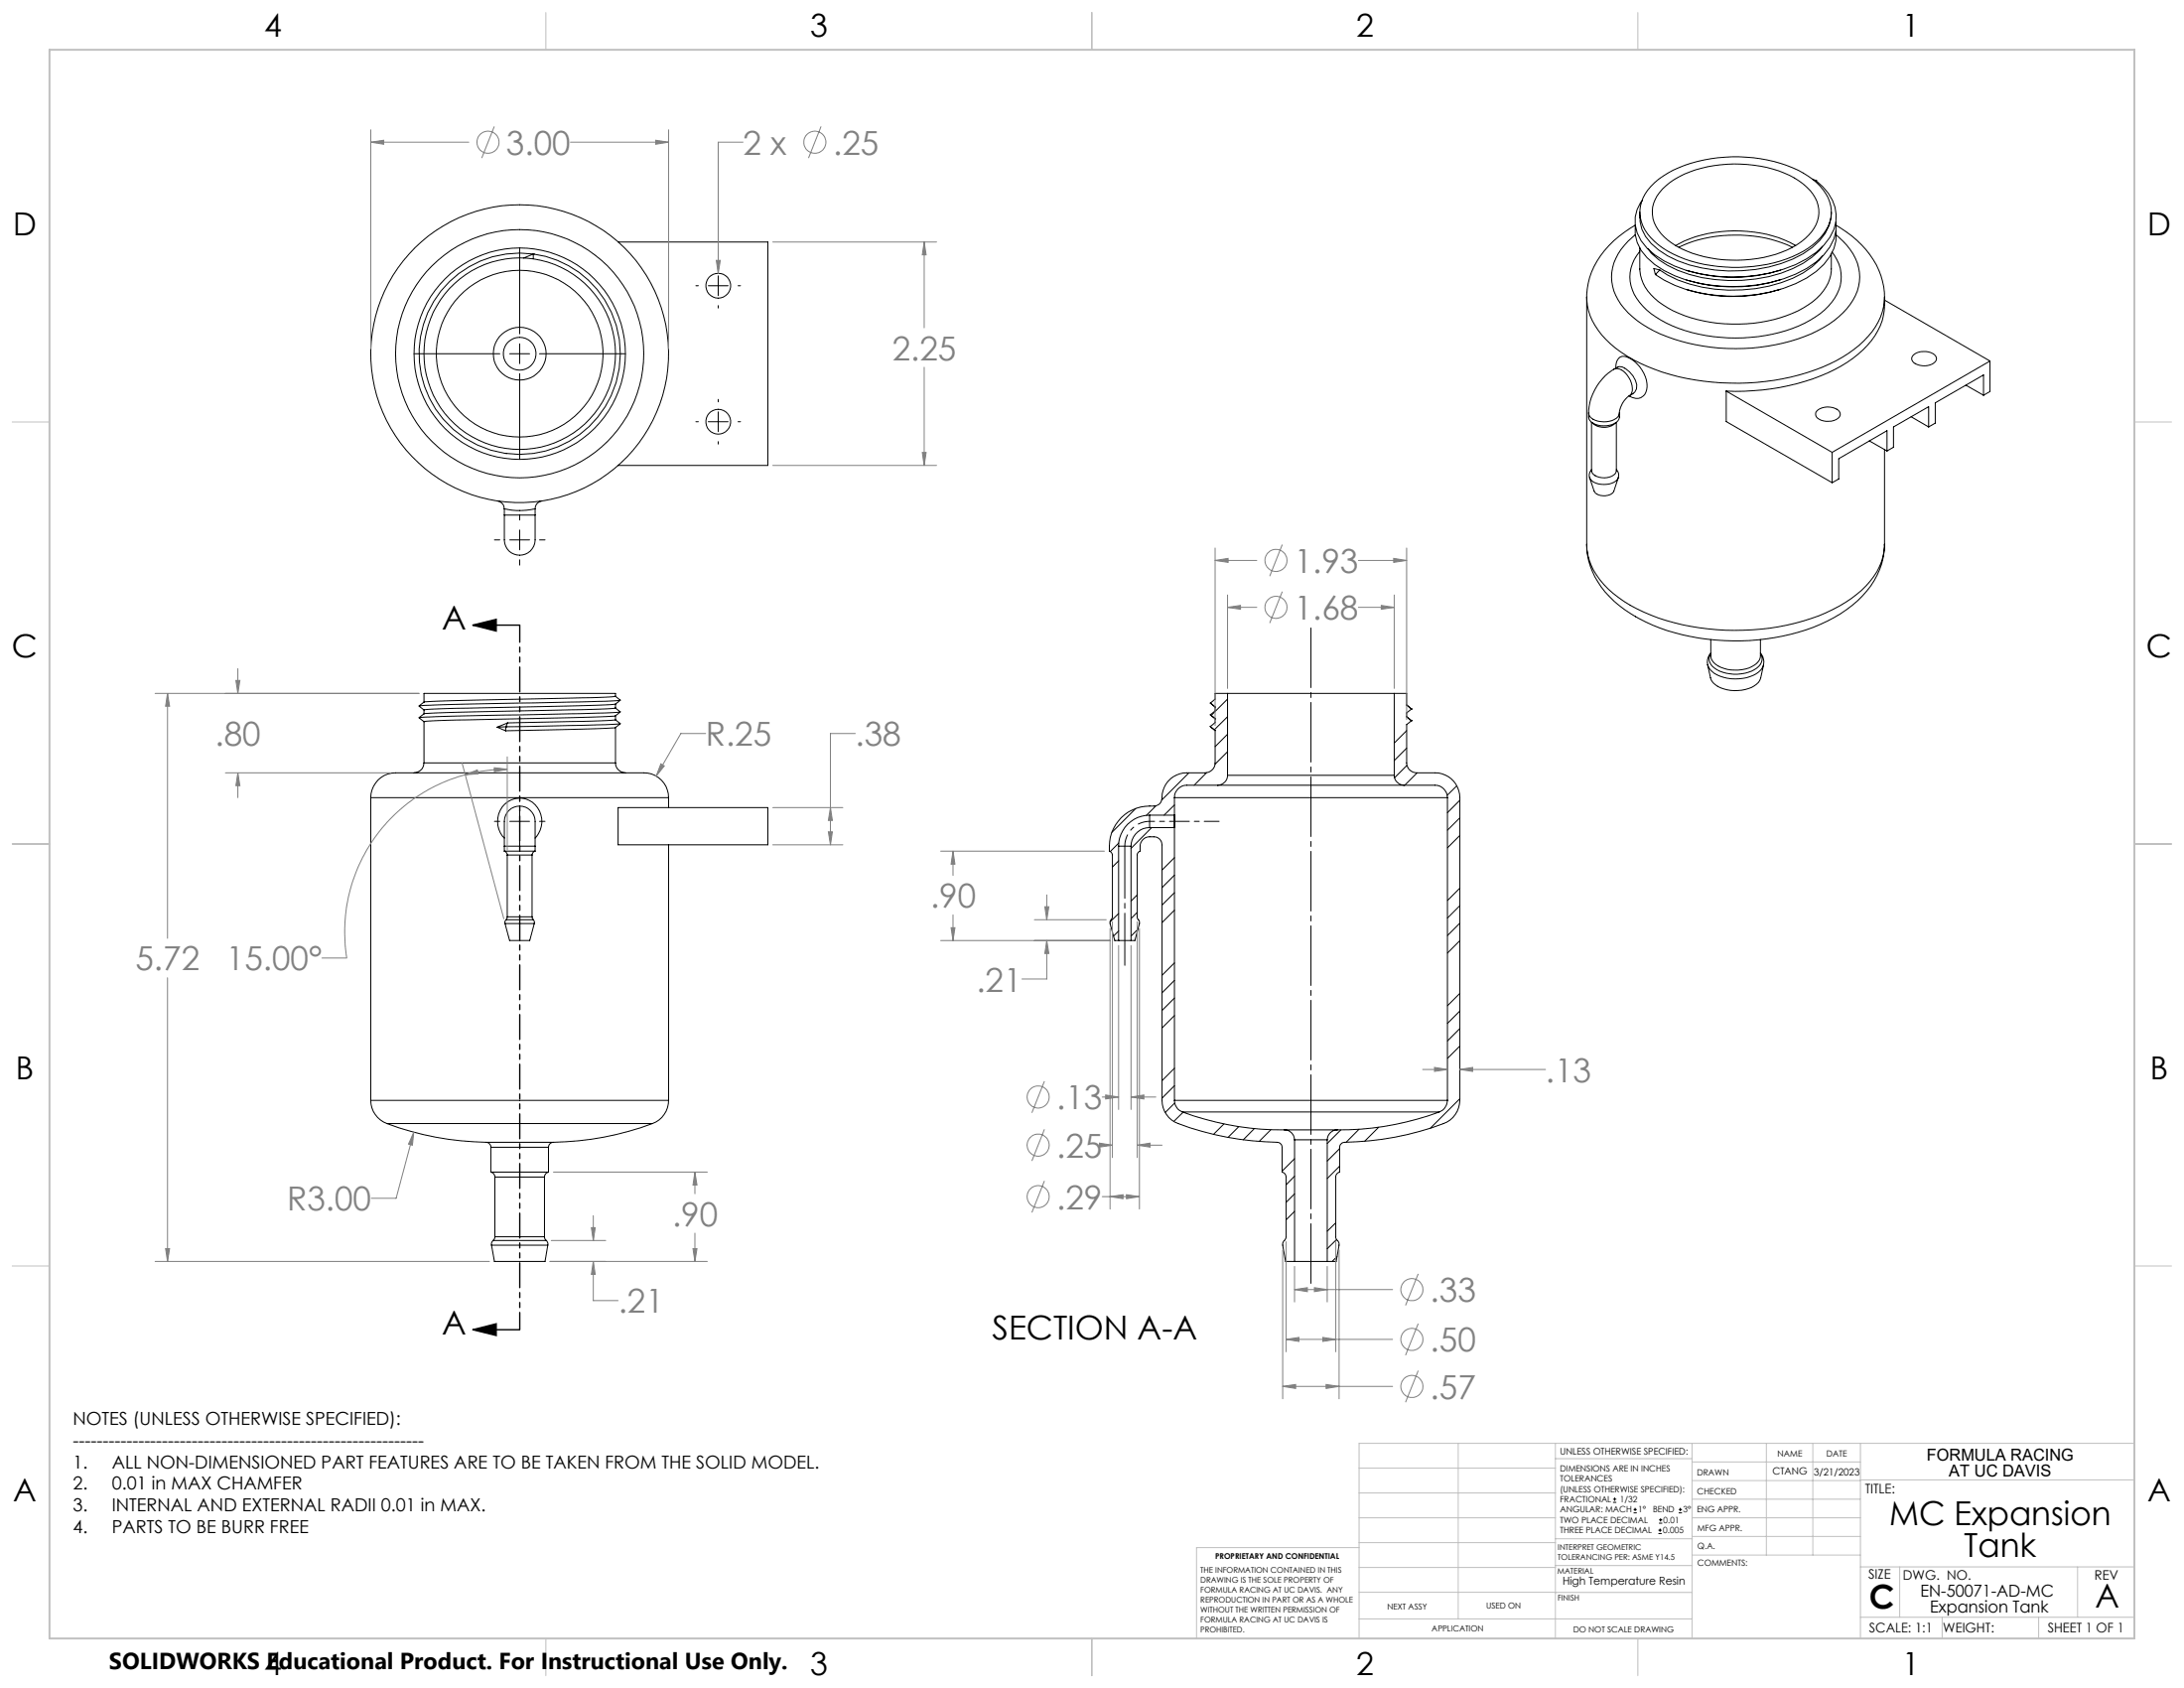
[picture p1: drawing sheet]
<svg xmlns="http://www.w3.org/2000/svg" width="559mm" height="432mm" viewBox="0 0 559 432" stroke-linecap="round" stroke-linejoin="round" font-family="sans-serif">
<g fill="none" stroke="#000" stroke-width=".25">
<path d="M418.4 57.6a23.5 23.5 0 0 0-12 14.9l-.4 3.5M419.6 54.3v1.5M423.3 46.7a30 30 0 0 1 18-6.5 35.8 35.8 0 0 1 21.3 4.8 11.4 11.4 0 0 1 6 9.8 12.8 12.8 0 0 1-7.2 9.5 38.3 38.3 0 0 1-34.6 0 13.7 13.7 0 0 1-7.1-8.5 9.7 9.7 0 0 1 3.6-9.1zM425.4 48.3a23.7 23.7 0 0 1 14.8-6.1 31.6 31.6 0 0 1 20.1 4.1 10 10 0 0 1 5.1 8.2 9.9 9.9 0 0 1-4.5 7.3 30.4 30.4 0 0 1-19.8 4.7 25.8 25.8 0 0 1-15.3-5.9 8.1 8.1 0 0 1-.4-12.3zM463.7 45.8l.9 .3M464.6 46.1a11.5 11.5 0 0 1 5.1 10.7 13.8 13.8 0 0 1-7.5 9.4 40.4 40.4 0 0 1-28.1 3.6 26.6 26.6 0 0 1-12.7-6.3 9 9 0 0 1-1.2-12.2M464.6 46.1h.1M468.5 54.6a10.7 10.7 0 0 1-4.8 8.7 33.8 33.8 0 0 1-21.5 6 31.6 31.6 0 0 1-17.8-5.3 10.3 10.3 0 0 1-4.8-8.2M468.6 54.3v.3M469.7 57.6a23.4 23.4 0 0 1 12.3 15.7l.2 2.7M469.7 56.8a9.8 9.8 0 0 1-3 8.4 29.2 29.2 0 0 1-16.8 7.6 39.5 39.5 0 0 1-24.1-3.6 13.5 13.5 0 0 1-7.4-9.2v-2.2M469.7 59.2a9.8 9.8 0 0 1-3 8.4 29.2 29.2 0 0 1-16.8 7.7 39.5 39.5 0 0 1-24.1-3.7l-2.3-1.4"/>
<path d="M133 63.4v22M136.5 65h.1M136.5 65v1.2M136.5 65l-2.5 1M158.2 61.9h38.3v57.2h-38.3M178 73.1h.7M181.2 73.1h5.1M183.8 67.4v.6M183.8 70.6v5M183.8 78.2v.6M188.8 73.1h.7M406 76a16.1 16.1 0 0 0 6.1 12 44.4 44.4 0 0 0 23.8 9.5 59.3 59.3 0 0 0 33.9-5.2 24 24 0 0 0 11.4-11.2 13.8 13.8 0 0 0 1-5.1"/>
<path d="M406 76v63.3M418.4 60.1a13.9 13.9 0 0 0-6 11.9 14.9 14.9 0 0 0 6.5 10 42 42 0 0 0 23.1 7.1 47.8 47.8 0 0 0 24.5-5.3 17.5 17.5 0 0 0 9-10.6 12.1 12.1 0 0 0-3.9-11.5l-1.8-1.6M419.6 63.4v5.4a11.4 11.4 0 0 0 5.9 9.2 36.3 36.3 0 0 0 23.1 4.7 29.8 29.8 0 0 0 16.2-6.4 10.1 10.1 0 0 0 3.8-7.5v-4M419.6 64.2a10 10 0 0 0 .7 14.1 28.4 28.4 0 0 0 16.2 7.5 42 42 0 0 0 26.7-3.9 14.2 14.2 0 0 0 7.8-9.9 9.7 9.7 0 0 0-2.2-7.5M423.5 70.2h.1M424.7 69.1l-1.2 1.1M424.7 69.1l-1.5-.4 .3 1.5M428.7 62.8a33.1 33.1 0 0 1 30.7 0M429.5 63.3a35.5 35.5 0 0 1 29.1 0M455.6 71.5a41 41 0 0 1-24.1 .1M455.6 74a40.5 40.5 0 0 1-24.1 0M455.6 69.1a41 41 0 0 1-24.1 .1"/>
<path d="M466.3 63a23.3 23.3 0 0 1-13.7 7.8 38.6 38.6 0 0 1-26-2.9l-2.2-1.5-1.9-1.6-.9-1.2M466.3 65.5a19.9 19.9 0 0 1-10.6 6.8 38.8 38.8 0 0 1-29.1-2l-1.9-1.2M482.2 76a16.3 16.3 0 0 1-6.8 14.6 46.4 46.4 0 0 1-24.5 9.2l-4.6 .3-4.6-.1M482.2 76.8l27 15.6M105.9 90.5h22M130.4 90.5h5.1M133 87.9v5.1M133 95.6v21.9M138 90.5h22M413.4 94.2a2.39 2.39 0 0 1 2.2-3 8.2 8.2 0 0 1 5.7 8.5 2.66 2.66 0 0 1-4.4 1.6l.1-.1a3.7 3.7 0 0 0-.2-4.5 3.4 3.4 0 0 0-3.9-2.2M413.9 93.9a13.7 13.7 0 0 0-7.4 13.3 5.1 5.1 0 0 0 6.5 1.2 2.26 2.26 0 0 0 1.3-2.7M413.9 93.9a2.02 2.02 0 0 1 2.1 .5 5.7 5.7 0 0 1 2.7 5.1l-.4 .8-.5 .4"/>
<path d="M414 93.8l-.1 .1M489.5 90.9a4.4 4.4 0 0 1 5.8 .2 1.43 1.43 0 0 1-1 2.1 4.5 4.5 0 0 1-5-.8 1.13 1.13 0 0 1 .2-1.5zM503 98.5l4.5 2.6M509.2 92.4v7.8l-1.7 .9M509.2 92.4l-40.4 23.3M129.4 116h.1M178 107.9h.7M181.2 107.9h5.1M183.8 102.2v.6M183.8 105.3v5.1M183.8 113v.6M188.8 107.9h.7"/>
<path d="M406.5 105.6a2.84 2.84 0 0 0 3.1 2.2 4.5 4.5 0 0 0 4.6-1.6l.1-.5M407.2 108v12.4a2.98 2.98 0 0 0 3.4 1.8 2.68 2.68 0 0 0 3-1.8v-12.4M407.5 108.2a4.3 4.3 0 0 0 5.8 0M417.8 100.7a5.9 5.9 0 0 0-3.5 5M441.7 100l27.1 15.7M441.7 100v7.8l27.1 15.7M464.9 105.1a4.3 4.3 0 0 1 5.7 .2 1.43 1.43 0 0 1-.9 2.1 4.5 4.5 0 0 1-5-.8 1.25 1.25 0 0 1 .2-1.5zM468.8 115.7v7.8M478.3 112.8l4.5 2.6M482.2 115v24.3M482.8 115.4v-5.2l-12.3 7.1v5.2l-1.7 1M489 106.6l4.5 2.6"/>
<path d="M493.5 109.2v-5.2l-9 5.2v5.2l-1.7 1M507.5 101.1v-5.2l-12.3 7.1v5.2l-1.7 1M126.5 138.1h1.4M127.4 128.2a2.08 2.08 0 0 1 1.6 2M129 131.8v5.1a4.1 4.1 0 0 0 1.5 4.3 4.1 4.1 0 0 0 4.6 .2 5.5 5.5 0 0 0 1.8-5.2v-4.4M129 130.2a18.3 18.3 0 0 0 7.9 0h-.1M129 131.8h7.9M129 130.2v1.6M130.4 138.1h5.1M133 131.6v1.4M133 135.6v5.1M138 138.1h1.5"/>
<path d="M138.5 128.2a2 2 0 0 0-1.6 2v1.6M406 139.3a16.3 16.3 0 0 0 6.8 12.5 46 46 0 0 0 24.2 9.1 59.1 59.1 0 0 0 31.9-5 24.6 24.6 0 0 0 12-10.9 13.5 13.5 0 0 0 1.3-5.7M406.7 122.2a4.2 4.2 0 0 0 4.4 1.7l.7-.1a2.72 2.72 0 0 0 2.3-1.6l-1.2 3.4a3.2 3.2 0 0 1-5 0zM407.2 120.2l-.2 .2a2.03 2.03 0 0 0-.3 1.8M413.6 120.1l.1 .1a2.03 2.03 0 0 1 .4 2.1M482.1 139.2a20 20 0 0 1-8.2 15.7 46.8 46.8 0 0 1-26.3 9 52.4 52.4 0 0 1-30.3-6.9 22 22 0 0 1-11.3-16.5v-1.2M133 143.2v1.4M157.4 178.1l-6 .4-34.6 .7-8.3 .4M158.7 179.1l-3.9 .3-38.8 .8-8.7 .4M158.7 179.1l-1.2-1v-.7h-49v2.2l-1.3 1 1.3 1M158.7 179.1l-1.3 1-2.2 .2-38.4 .9-8.3 .4M309.7 179.8l1.3 1.1"/>
<path d="M309.7 179.8l1.2 1.1v1l-1.2 .9M314.1 177.4h-3.2v1.5l-1.2 .9M314.1 177.4h42.6M314.1 178.8l-4.2 4.2M314.1 177.4v20.9M356.7 177.4h3.2v3l1.2 1M356.7 177.4v20.9M436.9 170l.8 3.4a5 5 0 0 0 4.2 3.1 9 9 0 0 0 8-1.9l.6-1.1 .7-3.5M437.7 167a3.3 3.3 0 0 0 .9 5.3 10.9 10.9 0 0 0 11.4-.4 3.4 3.4 0 0 0 1.2-1.9M437.7 163.6v4.2a3.9 3.9 0 0 0 3.4 3.2 8.9 8.9 0 0 0 8.8-1.8l.5-1v-4.6M437.7 167.2a2.85 2.85 0 0 0 1.6 4.1 9.9 9.9 0 0 0 10.7-.9 2.47 2.47 0 0 0 .4-3.2M450.4 167a3.5 3.5 0 0 1 .8 3.1"/>
<path d="M107.2 183.6l1.3 1M108.5 195.2a2.59 2.59 0 0 1-2.6 2.5M108.5 181.6v1l-1.3 1M108.5 195.2h49M108.5 184.6v10.6M127.2 186l2.2 .9M129.4 185.9l18.9-.3 10.4-.5-1.5 1.1-27.8 .7M129.4 185.9h.1M129.4 185.9v1M129.4 185.9l-2.2 .1M129.9 184.9l-.5 1M129.9 184.9l-2.7 1.1"/>
<path d="M157.4 181.1l-6 .4-34.6 .7-8.3 .4M157.4 184.1l-6 .4-21.5 .4M157.5 195.2a2.59 2.59 0 0 0 2.5 2.5M157.5 180.1v1l1.2 1M157.5 183.1v1l1.2 1M157.5 186.1v9.1M158.7 182.1l-3.9 .3-38.8 .8-8.7 .4M158.7 182.1l-1.3 1-2.2 .2-38.4 .9-8.3 .4M304.2 197.7l-6.9 6.9M308.7 197.7l-3.2 3.2M309.7 185.9l1.2 1M309.7 182.8l1.3 1.1"/>
<path d="M309.7 185.8l1.2 1.1M309.7 182.8l1.2 1.1v1l-1.2 .9M309.7 185.8v.1M310.9 186.9v8.3a2.59 2.59 0 0 1-2.5 2.5h-4.7a6.4 6.4 0 0 0-6.4 6.8 2.36 2.36 0 0 1-3.2 1.7 10.4 10.4 0 0 0-10.3 11.5l.5 .3 .3 .7v15.8l-.6 1.5 1.2 4.6h1M314.1 198.3a2.59 2.59 0 0 1-2.6 2.6M314.1 198.3h42.6M314.1 183.3l-3.4 3.4M314.1 187.8l-3.2 3.2M314.1 192.3l-3.2 3.2M356.7 198.3a2.59 2.59 0 0 0 2.6 2.6M359.9 180.3l1.2 1.1M359.9 183.3l1.2 1.1"/>
<path d="M359.9 186.9l-3.2 3.2M359.9 191.4l-3.2 3.2M360 195.8l-3.2 3.2M361.1 181.4l-1.2 1v1l1.2 1M361.1 184.4l-1.2 .9v9.9a2.59 2.59 0 0 0 2.5 2.5h4.8a6.3 6.3 0 0 1 6.3 6.3v77.5a6.4 6.4 0 0 1-4.1 5.9 80.1 80.1 0 0 1-25.9 4.9l-.5 .5-.2 .7v6.3a1.31 1.31 0 0 0-1 1.3v15.6l.7 1.2 .1 .6-.7 4.2h-2.3M361.1 181.4h.1M361.1 184.4h.1M362.6 197.7l-3.2 3.2M94.9 204a6.5 6.5 0 0 1 7.4-6.3h60.7a10.5 10.5 0 0 1 4.6 .7 6.4 6.4 0 0 1 3.5 5.6M94.9 204h76.2M94.9 204v77.5M126.5 210.1h1.4"/>
<path d="M129 216.5v-5.2a4.1 4.1 0 0 1 1.5-4.2 4.1 4.1 0 0 1 4.6-.3 5.5 5.5 0 0 1 1.8 5.2v4.5M129 217.7a1.1 1.1 0 0 1 .8 1M129 217.7h7.9M129 216.5h7.9M129 214.4a5.9 5.9 0 0 1-.8-7.5 5.9 5.9 0 0 1 7.2-2.2 6.1 6.1 0 0 1 1.5 9.7M129 216.5v1.2M129.8 218.7h6.3M129.8 218.7v15.8M130.4 210.1h5.1M133 203.7v1.3M133 207.6v5.1M133 215.2v1.4"/>
<path d="M136.1 218.7v15.8M136.9 217.7a1.07 1.07 0 0 0-.8 1M136.9 216.5v1.2M138 210.1h1.5M158.2 206.6h38.3v9.5h-38.3zM171.1 204v2.6M171.1 216.1v65.4M286.2 216.5h3.2M286.2 216.5v24.1M286.2 215.7l-2.1 2.1M289.4 216.5v24.1M290.6 206.8l-6.1 6.1"/>
<path d="M294.1 208.5a7.9 7.9 0 0 0-7.9 8M294.1 211.7a4.8 4.8 0 0 0-4.7 4.8M294.1 208.5v3.2M294.1 208.5h6.4M294.1 211.7h6.4M294.7 211.7l-5.3 5.3M295.8 206.1l-2.5 2.5M300.5 208.5v3.2M300.5 204h69.8M300.5 219.4l-3.2 3.2M300.5 205.9l-2.6 2.6M300.5 204v4.5"/>
<path d="M300.5 211.7v69.8M311.5 200.9h-7.8a3.1 3.1 0 0 0-3.2 3.1M311.5 200.9h47.8M359.3 200.9h7.9a3.2 3.2 0 0 1 3.1 3.1M370.3 204v77.5M372.7 201l-2.4 2.4M373.5 204.7l-3.2 3.2M373.5 209.2l-3.2 3.2M373.5 213.7l-3.2 3.2M129.2 236.3l1.2 4.3h5.1l1.2-4.3M129.2 236.3h7.5M129.5 235.3l-.2 .3-.1 .7"/>
<path d="M129.5 235.3h7M129.8 234.5l-.3 .8M129.8 234.5h6.3M136.1 234.5l.4 .8M136.5 235.3l.2 .3v.7M286.2 238.2l-1.3 1.3M286.2 233.7l-2.2 2.1M286.2 220.2l-1.6 1.6M291 228.9l-1.6 1.6M291 233.4l-1.6 1.6M291.1 237.7l-1.7 1.8M300.5 223.9l-3.2 3.1"/>
<path d="M300.5 228.4l-3.2 3.1M300.5 232.8l-3.2 3.2M373.5 231.7l-3.2 3.1M373.5 227.2l-3.2 3.2M373.5 236.1l-3.2 3.2M286.2 240.6h3.2M289.4 240.6h1l1.2-4.6-.6-1.3v-16a1.1 1.1 0 0 1 .7-1 2.83 2.83 0 0 1 2-3.6h.4a2.37 2.37 0 0 1 3.2 2v65.4a6.3 6.3 0 0 0 4.1 5.9 80.1 80.1 0 0 0 25.9 4.9l.5 .5 .2 .7v6.3a1.4 1.4 0 0 1 1.1 1.3v15.3l-.2 .5-.6 1-.1 .6 .7 4.2h2.3M300.5 246.3l-3.2 3.2M300.5 250.8l-3.2 3.2M300.5 255.3l-3.2 3.2M300.5 259.8l-3.2 3.2M373.5 254.1l-3.2 3.2"/>
<path d="M373.5 240.6l-3.2 3.2M373.5 258.6l-3.2 3.2M300.5 273.3l-3.2 3.1M300.5 277.7l-3.2 3.2M373.5 263.1l-3.2 3.2M373.5 267.6l-3.2 3.2M94.9 281.5a6.3 6.3 0 0 0 4.1 5.9M94.9 281.5h76.2M99 287.4a75.6 75.6 0 0 0 25.4 4.8M99 287.4h67.9M124.4 292.2a1.26 1.26 0 0 1 1.2 1.3M124.4 292.2h17.2"/>
<path d="M125.6 299.8a1.29 1.29 0 0 1 1 1.3M125.6 299.8h14.7M125.6 293.5h14.7M125.6 293.5v6.3M140.3 299.8a1.29 1.29 0 0 0-1 1.3M140.3 293.5v6.3M141.6 292.2a1.26 1.26 0 0 0-1.3 1.3M166.9 287.4a75.6 75.6 0 0 1-25.3 4.8M171.1 281.5a6.3 6.3 0 0 1-4.2 5.9M300.5 281.5h69.8M300.5 281.5a3.2 3.2 0 0 0 2 2.9M300.6 282.2l-2.5 2.4"/>
<path d="M302.5 284.4h65.8M302.5 284.4a73.5 73.5 0 0 0 26.1 4.6M302.7 284.5l-2.4 2.4M313.2 287.5l-2.7 2.7M317 288.2l-2.8 2.7M321 288.7l-2.9 2.9M325.2 289l-3 3M328.6 289h13.6M328.6 289a2.59 2.59 0 0 1 2.6 2.6M331.2 291.6h8.4M331.2 296.4l-3.2 3.2M331.2 291.6v31.1"/>
<path d="M339.6 291.6v31.1M342.2 289a2.59 2.59 0 0 0-2.6 2.6M342.8 293.8l-3.2 3.2M342.8 298.3l-3.2 3.2M343.1 289l-3.5 3.5M347.7 288.9l-3.3 3.3M352.7 288.4l-3.6 3.6M368.3 284.4a73.5 73.5 0 0 1-26.1 4.6M370.3 281.5a3.3 3.3 0 0 1-2 2.9M373.5 281.1l-7.5 7.5M125.8 318.5l.7 4.2h13l.7-4.2M125.8 318.5h14.4"/>
<path d="M126.2 317.3l-.4 .6v.6M126.2 317.3h13.6M126.6 316.4l-.4 .9M126.6 301.1h12.7M126.6 316.4h12.7M126.6 301.1v15.3M139.3 316.4l.1 .5 .4 .4M139.3 301.1v15.3M139.8 317.3l.3 .6 .1 .6M331.2 300.9l-2.1 2.2M331.2 305.4l-2.1 2.2M331.2 309.9l-2.1 2.1"/>
<path d="M341.8 312.8l-2.2 2.2M342 317.1l-2.4 2.3M331.2 322.7h8.4M342.1 321.5l-1.2 1.2M412.7 384.3h.9M412.7 383.5h.9M413.1 383.1v.8M418 387h.8M418 386.2h.8M418.4 385.7v.9M424.3 392.3h.9M424.3 391.4h.9"/>
<path d="M424.5 389.6h.8M424.5 388.8h.8M424.7 391v.9M424.9 388.4v.8M429.5 387h.9M429.5 386.2h.9M429.9 385.7v.9"/>
<circle cx="183.8" cy="73.1" r="3.2"/>
<circle cx="133" cy="90.5" r="25.7"/>
<circle cx="133" cy="90.5" r="6.8"/>
<circle cx="133" cy="90.5" r="38.1"/>
<circle cx="133" cy="90.5" r="27"/>
<circle cx="133" cy="90.5" r="4.2"/>
<circle cx="133" cy="90.5" r="24.5"/>
<circle cx="133" cy="90.5" r="21.3"/>
<circle cx="133" cy="90.5" r="31.8"/>
<circle cx="183.8" cy="107.9" r="3.2"/>
</g>
<g fill="none" stroke="#808080" stroke-width=".25">
<path d="M94.9 36.4l3.3-.5v1zM94.9 36.4h25M94.9 33.2v56M126.5 32.3l-3.2 8.1M145.9 36.4h25.2M167.8 35.9l3.3 .5-3.3 .5zM171.1 33.2v56M190.1 36.4h-6.3v33.5M210.1 32.3l-3.2 8.1M183.3 66.6h1l-.5 3.3zM197.7 61.9h41.9M236.5 61.9l.5 3.3h-1z"/>
<path d="M236.5 61.9v22M236.5 93.9v25.2M197.7 119.1h41.9M236 115.7h1l-.5 3.4zM328.1 139.3l-3.2 8.1M310.9 143.4l3.3-.6v1.1zM310.9 140.2v45.4M310.9 143.4h10.7M314.1 155.4l3.3-.5v1zM314.1 152.2v23.9M314.1 155.4h7.5M328.1 151.3l-3.2 8.1"/>
<path d="M347.6 143.4h12.3M347.6 155.4h9.1M353.4 154.9l3.3 .5-3.3 .5zM356.6 142.8l3.3 .6-3.3 .5zM356.7 152.2v23.9M359.9 140.2v43.9M39.7 177.4h67.5M42.9 177.4l.5 3.3h-1zM42.9 177.4v62.6M60.4 174.1h1l-.5 3.3zM60.9 171v6.4M57.7 197.7h42.2"/>
<path d="M60.9 197.7l.5 3.3h-1zM60.9 197.7v6.3M118.2 195.1l10.7 39.9M119 198.2l3.1-1.2 .2 .9zM119 198.2a41.6 41.6 0 0 0-30.3 46.9h-6.3M126.5 196.4l3.3 .4-3.3 .6zM129.8 196.8a40.5 40.5 0 0 0-10.8 1.4M129.8 193.6v23.9M169.1 195.4l.9 .5-2.1 2.6zM180.6 187.6h-6.4l-6.3 10.9M218.8 187.6h-6.3v28.5M197.7 206.6h18"/>
<path d="M197.7 216.1h18M211.9 212.8h1.1l-.5 3.3zM212.5 206.6l.5 3.3h-1.1zM240.7 217.7h41.9M243.8 217.7l.5 3.4h-1zM243.8 217.7v6.2M243.3 237.3h1l-.5 3.3zM243.8 234v6.6M264.7 235.3h18.3M267.3 232h1.1l-.6 3.3zM267.8 228.9v6.4M284 237.5v71.8"/>
<path d="M284.6 235.8v60.3M291 235.8v60.3M291.5 237.5v71.8M42.9 250.1v72.6M240.7 240.6h43.3M267.8 240.6l.6 3.3h-1.1zM267.8 240.6v9.8h-6.3M286.2 241.9v41.9M289.4 241.9v41.9M267.2 276.6l-3.2 8.1M364 273.6h6.3M367 273l3.3 .6-3.3 .5z"/>
<path d="M373.5 273.6l3.3-.6v1.1zM373.5 273.6h21.9M105.9 289.6l-.4 3.3-1-.2zM105.9 289.6l-4.5 16.9h-6.4M141.6 299.8h39.4M177.8 299.8l.5 3.3h-1zM177.8 299.8v5.6M267.2 288.9l-3.2 8.1M281.3 292.4l3.3 .5-3.3 .5zM282 280.6h4.2M282 292.9h2.6M282.9 280.1l3.3 .5-3.3 .5z"/>
<path d="M289.4 280.6l3.3-.5v1zM289.4 280.6h6.3M291 292.9l3.3-.5v1zM291 292.9h6.3M42.4 319.4h1l-.5 3.3zM141 317.3h14M151.3 314h1l-.5 3.3zM151.8 311v6.3M177.3 319.4h1l-.5 3.3zM177.8 315.5v7.2M267.2 302.1l-3.2 8.1M282 306.1h9.5"/>
<path d="M284 306.1l3.3-.5v1zM288.2 305.6l3.3 .5-3.3 .5zM328.2 319.8v38M329.1 317.6v28.2M341.8 317.6v28.2M342.6 319.8v38M39.7 322.7h85.5M140.7 322.7h40.3M151.8 322.7l.5 3.3h-1zM151.8 322.7v10h6.4M331.2 329.9l3.3-.5v1zM331.2 324v9.1"/>
<path d="M331.2 329.9h25.1M336.3 329.4l3.3 .5-3.3 .5zM339.6 324v9.1M362.9 325.9l-3.3 8M362.9 338.6l-3.3 8.1M328.2 354.6l3.3-.4v1zM328.2 354.6h28.1M329.1 342.6l3.3-.5v1zM329.1 342.6h27.2M338.5 342.1l3.3 .5-3.3 .5zM339.3 354.2l3.3 .4-3.3 .6zM362.9 350.6l-3.3 8.1"/>
<circle cx="124.9" cy="36.4" r="2.82"/>
<circle cx="208.5" cy="36.4" r="2.82"/>
<circle cx="326.5" cy="143.4" r="2.83"/>
<circle cx="326.5" cy="155.4" r="2.83"/>
<circle cx="265.6" cy="280.6" r="2.84"/>
<circle cx="265.6" cy="292.9" r="2.84"/>
<circle cx="265.6" cy="306.1" r="2.83"/>
<circle cx="361.2" cy="329.9" r="2.83"/>
<circle cx="361.2" cy="354.7" r="2.83"/>
<circle cx="361.2" cy="342.6" r="2.82"/>
</g>
<path d="M294.1 210.1a6.4 6.4 0 0 0-6.3 6.4" fill="none" stroke="#000" stroke-width=".25" stroke-dasharray="15.2 1.3 1.3 1.3" stroke-dashoffset="12.2" stroke-linecap="butt"/>
<path d="M121 159.9l6-1.5v3zM121 159.9h12M121 340.1l6-1.5v3zM121 340.1h12" fill="none" stroke="#000" stroke-width=".35"/>
<path d="M335.4 159.9v169.1" fill="none" stroke="#000" stroke-width=".25" stroke-dasharray="15.2 1.3 1.3 1.3" stroke-dashoffset="-.7"/>
<path d="M300.5 210.1h-6.4" fill="none" stroke="#000" stroke-width=".25" stroke-dasharray="15.2 1.3 1.3 1.3" stroke-dashoffset="14"/>
<path d="M300.5 210.1h11.4" fill="none" stroke="#000" stroke-width=".25" stroke-dasharray="15.2 1.3 1.3 1.3" stroke-dashoffset="11.4"/>
<path d="M287.8 216.5v30.4" fill="none" stroke="#000" stroke-width=".25" stroke-dasharray="15.2 1.3 1.3 1.3" stroke-dashoffset="1.9"/>
<path d="M133 159.9v180.2" fill="none" stroke="#000" stroke-width=".35" stroke-dasharray="6.3 1.3 1.3 1.3 1.3 1.3" stroke-dashoffset="2"/>
<g fill="none" stroke="#c0c0c0" stroke-width=".25">
<path d="M139.7 3.2v9.5M279.4 3.2v9.5M419.1 3.2v9.5M3.1 107.9h9.6M546.1 107.9h9.5M3.1 215.9h9.6M546.1 215.9h9.5M3.1 323.8h9.6M546.1 323.8h9.5M347.7 375.6h50.3M373.1 369.2v44.9M398 369.2v49.9"/>
<path d="M398 373.1h34.9M432.9 369.2v49.9M432.9 378.7h43.1M432.9 374h43.1M451.9 369.2v28.6M463.8 369.2v28.6M476 369.2v49.9M476 378.6h70.1M546.1 369.2h-198.4v49.9M347.7 394.6h50.3M347.7 388.3h50.3M347.7 381.9h50.3"/>
<path d="M347.7 395.9h-41.6v23.2M398 393.6h35M432.9 383.5h43.1M432.9 388.3h43.1M432.9 393h43.1M433 397.8h43M139.7 419.1v9.6M279.4 419.1v9.6M347.7 414.1h85.2M347.7 401h50.3M347.7 407.3h50.3M398 407.4h34.9"/>
<path d="M398 400.5h35M419.1 419.1v9.6M476 413.7h70.1M476 400.8h70.1M486.1 400.8v12.9M496.9 413.7v5.4M521.6 413.7v5.4M531.6 400.8v12.9"/>
</g>
<path d="M12.7 12.7h533.4v406.4h-533.4z" fill="none" stroke="#c0c0c0" stroke-width=".5"/>
<path d="M121 159.9l6-1.5v3zM121 340.1l6-1.5v3z" fill="#000"/>
<path d="M212.5 206.6l.5 3.3h-1.1zM211.9 212.8h1.1l-.5 3.3zM177.8 299.8l.5 3.3h-1zM177.3 319.4h1l-.5 3.3zM151.8 322.7l.5 3.3h-1zM151.3 314h1l-.5 3.3zM126.5 196.4l3.3 .4-3.3 .6zM119 198.2l3.1-1.2 .2 .9zM42.4 319.4h1l-.5 3.3zM42.9 177.4l.5 3.3h-1zM60.9 197.7l.5 3.3h-1zM60.4 174.1h1l-.5 3.3zM169.1 195.4l-1.2 3.1 2.1-2.6zM105.9 289.6l-1.4 3.1 1 .2zM183.3 66.6l.5 3.3 .5-3.3zM236.5 61.9l.5 3.3h-1zM236 115.7h1l-.5 3.4zM94.9 36.4l3.3-.5v1zM167.8 35.9l3.3 .5-3.3 .5zM331.2 329.9l3.3-.5v1zM336.3 329.4l3.3 .5-3.3 .5zM338.5 342.1l3.3 .5-3.3 .5zM329.1 342.6l3.3-.5v1zM339.3 354.2l3.3 .4-3.3 .6zM328.2 354.6l3.3-.4v1zM282.9 280.1l3.3 .5-3.3 .5zM289.4 280.6l3.3-.5v1zM281.3 292.4l3.3 .5-3.3 .5zM291 292.9l3.3-.5v1zM284 306.1l3.3-.5v1zM288.2 305.6l3.3 .5-3.3 .5zM243.3 237.3h1l-.5 3.3zM243.8 217.7l.5 3.4h-1zM267.8 240.6l.6 3.3h-1.1zM267.3 232h1.1l-.6 3.3zM310.9 143.4l3.3-.6v1.1zM356.6 142.8l3.3 .6-3.3 .5zM367 273l3.3 .6-3.3 .5zM373.5 273.6l3.3-.6v1.1zM353.4 154.9l3.3 .5-3.3 .5zM314.1 155.4l3.3-.5v1z" fill="#808080"/>
<g font-size="8.5" fill="#808080">
<text x="129.5" y="39.6">3.00</text>
<text x="190.1" y="39.6">2 x</text>
<text x="213.2" y="39.6">.25</text>
<text x="228.3" y="92.1">2.25</text>
<text x="331.2" y="146.5">1.93</text>
<text x="331.2" y="158.5">1.68</text>
<text x="55" y="190.8">.80</text>
<text x="180.5" y="190.8">R.25</text>
<text x="218.8" y="190.8">.38</text>
<text x="238" y="232.2">.90</text>
<text x="34.7" y="248.2">5.72</text>
<text x="57.9" y="248.2">15.00°</text>
<text x="249.8" y="253.6">.21</text>
<text x="395.4" y="276.7">.13</text>
<text x="270.3" y="283.8">.13</text>
<text x="270.3" y="296.1">.25</text>
<text x="73.5" y="309.7">R3.00</text>
<text x="270.3" y="309.3">.29</text>
<text x="172" y="313.6">.90</text>
<text x="158.2" y="335.9">.21</text>
<text x="365.9" y="333.1">.33</text>
<text x="365.9" y="345.8">.50</text>
<text x="365.9" y="357.8">.57</text>
</g>
<g font-size="8.5">
<text x="113.1" y="161.2">A</text>
<text x="113.1" y="341.4">A</text>
<text x="253.9" y="342.6">SECTION A-A</text>
<text x="483.4" y="390.1">MC Expansion</text>
<text x="502.6" y="398.2">Tank</text>
<text x="478.3" y="411.4">C</text>
<text x="536.1" y="411.3">A</text>
</g>
<g font-size="8.1">
<text x="67.6" y="9.3">4</text>
<text x="207.3" y="9.3">3</text>
<text x="347" y="9.3">2</text>
<text x="486.7" y="9.3">1</text>
<text x="3.3" y="60.1">D</text>
<text x="549.4" y="60.1">D</text>
<text x="3" y="168">C</text>
<text x="549.1" y="168">C</text>
<text x="4" y="276">B</text>
<text x="550.1" y="276">B</text>
<text x="3.3" y="383.9">A</text>
<text x="549.4" y="383.9">A</text>
<text x="67.6" y="428.4">4</text>
<text x="207.3" y="428.4">3</text>
<text x="347" y="428.4">2</text>
<text x="486.7" y="428.4">1</text>
</g>
<text font-size="5.9" x="27.9" y="427">SOLIDWORKS Educational Product. For Instructional Use Only.</text>
<g font-size="4.6">
<text x="18.6" y="364.4">NOTES (UNLESS OTHERWISE SPECIFIED):</text>
<text x="18.6" y="370">-----------------------------------------------------------</text>
<text x="18.6" y="375.5">1.</text>
<text x="28.7" y="375.5">ALL NON-DIMENSIONED PART FEATURES ARE TO BE TAKEN FROM THE SOLID MODEL.</text>
<text x="18.6" y="381.1">2.</text>
<text x="28.7" y="381.1">0.01 in MAX CHAMFER</text>
<text x="18.6" y="386.7">3.</text>
<text x="28.7" y="386.7">INTERNAL AND EXTERNAL RADII 0.01 in MAX.</text>
<text x="18.6" y="392.3">4.</text>
<text x="28.7" y="392.3">PARTS TO BE BURR FREE</text>
</g>
<g font-size="4.2">
<text x="493" y="373.5">FORMULA RACING</text>
<text x="498.7" y="377.8">AT UC DAVIS</text>
<text x="491.4" y="408.3">EN-50071-AD-MC</text>
<text x="493.8" y="412.5">Expansion Tank</text>
</g>
<g font-size="3.4">
<text x="477.2" y="381.9">TITLE:</text>
<text x="478.1" y="404">SIZE</text>
<text x="486.9" y="404">DWG. NO.</text>
<text x="535.9" y="404.1">REV</text>
<text x="478.2" y="417.6">SCALE: 1:1</text>
<text x="497.1" y="417.7">WEIGHT:</text>
<text x="523.9" y="417.6">SHEET 1 OF 1</text>
</g>
<text font-size="2.8" x="399.8" y="405.4">High Temperature Resin</text>
<g font-size="2.5">
<text x="453.5" y="377.2">CTANG</text>
<text x="464.1" y="377.3">3/21/2023</text>
</g>
<text font-size="2.4" x="399.2" y="372.1">UNLESS OTHERWISE SPECIFIED:</text>
<g font-size="2.2">
<text x="399.2" y="376.4">DIMENSIONS ARE IN INCHES</text>
<text x="434.2" y="377.3">DRAWN</text>
<text x="454.8" y="372.5">NAME</text>
<text x="467.3" y="372.6">DATE</text>
<text x="399.2" y="379">TOLERANCES</text>
<text x="399.2" y="381.7">(UNLESS OTHERWISE SPECIFIED):</text>
<text x="434.3" y="382.2">CHECKED</text>
<text x="399.2" y="389.6">TWO PLACE DECIMAL</text>
<text x="399.2" y="384.3">FRACTIONAL</text>
<text x="399.2" y="387">ANGULAR: MACH</text>
<text x="414.5" y="384.3">1/32</text>
<text x="419.1" y="387">1°</text>
<text x="422.9" y="387">BEND</text>
<text x="425.6" y="389.6">0.01</text>
<text x="430.6" y="387">3°</text>
<text x="434.2" y="386.9">ENG APPR.</text>
<text x="399.2" y="392.3">THREE PLACE DECIMAL</text>
<text x="425.5" y="392.3">0.005</text>
<text x="434.3" y="391.6">MFG APPR.</text>
<text x="434.3" y="396.3">Q.A.</text>
<text x="434.3" y="400.5">COMMENTS:</text>
</g>
<g font-size="2.1">
<text x="354.9" y="411.6">NEXT ASSY</text>
<text x="380.3" y="411.6">USED ON</text>
<text x="366.3" y="417.4">APPLICATION</text>
<text x="402.5" y="417.5">DO NOT SCALE DRAWING</text>
</g>
<g font-size="2">
<text x="310.9" y="398.8">PROPRIETARY AND CONFIDENTIAL</text>
<text x="398.6" y="396.5">INTERPRET GEOMETRIC</text>
<text x="398.6" y="399">TOLERANCING PER: ASME Y14.5</text>
<text x="307.2" y="402.4">THE INFORMATION CONTAINED IN THIS</text>
<text x="307.2" y="404.9">DRAWING IS THE SOLE PROPERTY OF</text>
<text x="307.2" y="407.5">FORMULA RACING AT UC DAVIS. ANY</text>
<text x="398.5" y="402.6">MATERIAL</text>
<text x="307.2" y="410">REPRODUCTION IN PART OR AS A WHOLE</text>
<text x="307.2" y="412.5">WITHOUT THE WRITTEN PERMISSION OF</text>
<text x="398.5" y="409.4">FINISH</text>
<text x="307.2" y="415">FORMULA RACING AT UC DAVIS IS</text>
<text x="307.2" y="417.6">PROHIBITED.</text>
</g>
</svg>
